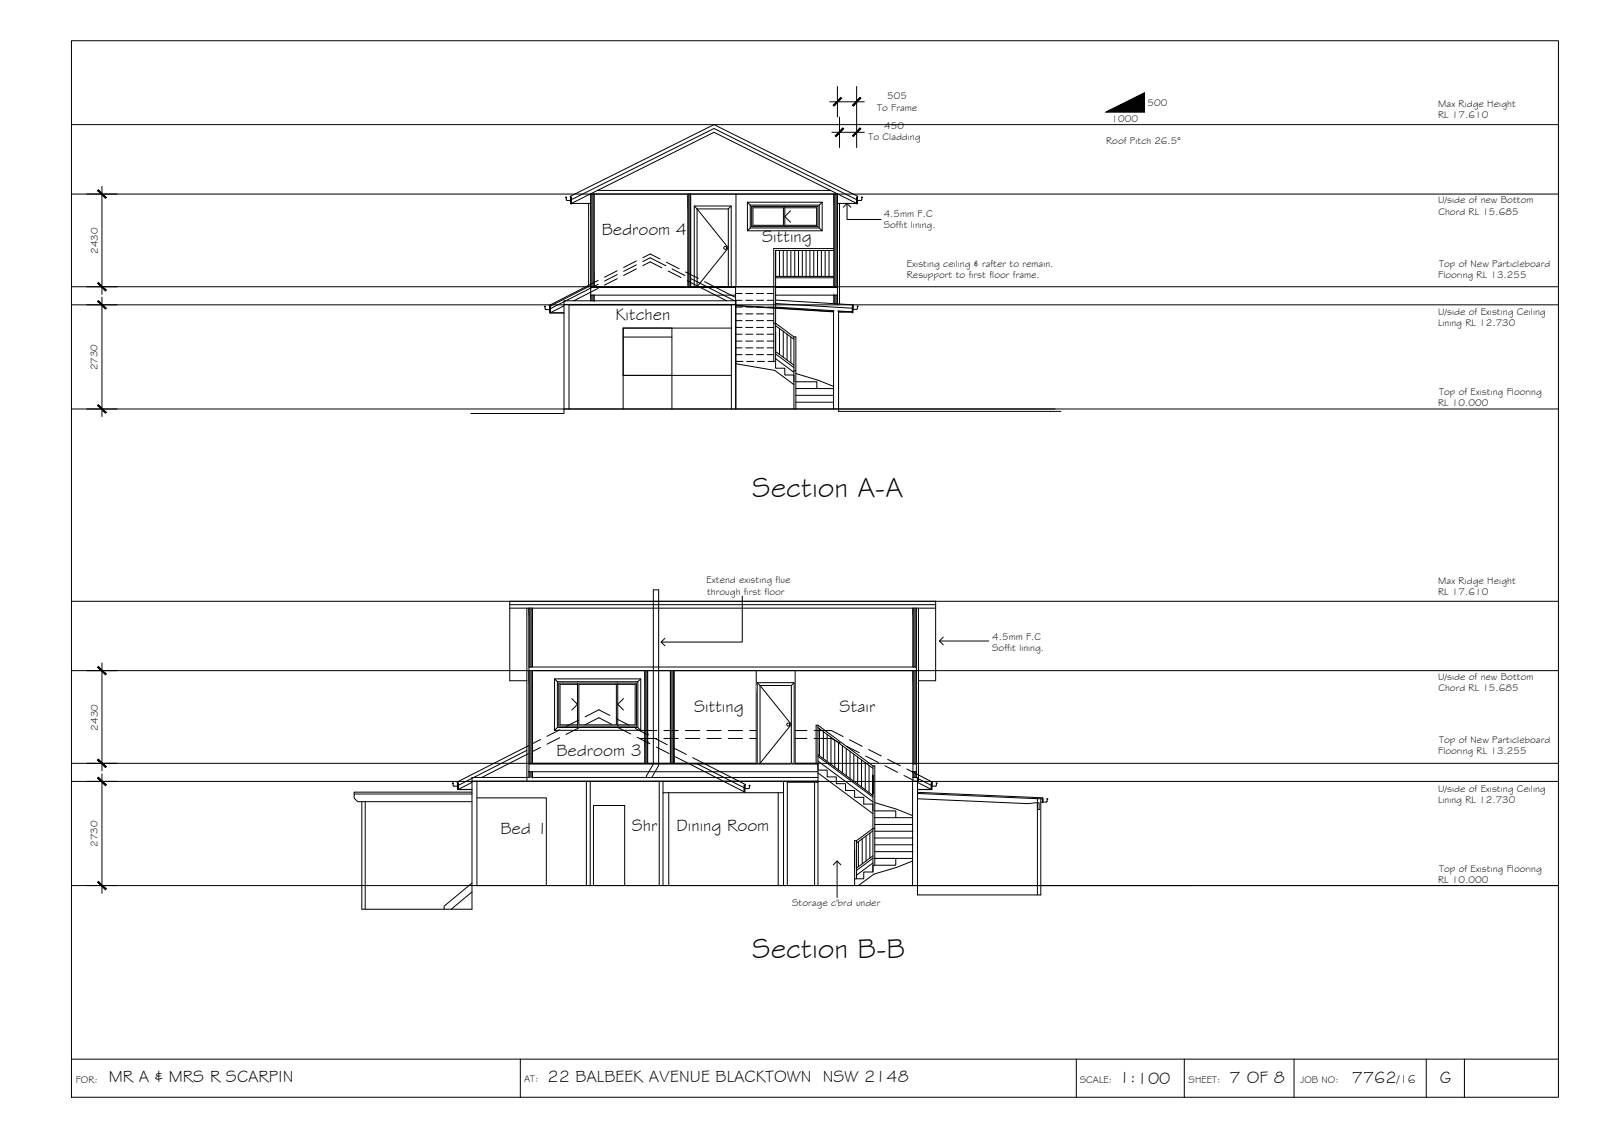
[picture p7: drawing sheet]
<svg xmlns="http://www.w3.org/2000/svg" width="420mm" height="297mm" viewBox="0 0 420 297" stroke-linecap="round" stroke-linejoin="round" font-family="sans-serif">
<!-- layer: CEILING-FLOOR LINES -->
<path d="M18.7 32.7h390M18.7 50.9h390M18.7 79.9h390M18.7 75.2h390M18.7 107.2h390M18.7 157.6h390M18.7 175.8h390M18.7 200.1h390M18.7 204.9h390M18.7 232.2h390" fill="none" stroke="#000" stroke-width=".26"/>
<!-- layer: HATCH -->
<g fill="#545454" stroke="#545454" stroke-width=".26">
<path d="M218.7 77.4h.9v2.2z"/>
<path d="M154.9 50.9l.9 24.3v-24.3zM154.9 50.9l.9 24.3h-.9z"/>
<path d="M154.9 77.4l.9 1.5v-1.5zM154.9 77.4l.9 1.5h-.9z"/>
<path d="M180.4 50.9l.7 24.3v-24.3zM180.4 50.9l.7 24.3h-.7z"/>
<path d="M218.7 50.9l.9 24.3v-24.3zM218.7 50.9l.9 24.3h-.9z"/>
<path d="M218.7 77.4v2.2h.9zM218.7 79.6l.9 .1z"/>
<path d="M239.4 159.4l.9 15.5v-15.5zM239.4 159.4l.9 15.5h-.9z"/>
<path d="M239.4 175.8l.9 24.3v-24.3zM239.4 175.8l.9 24.3h-.9z"/>
<path d="M239.4 202.3l.9 1.5v-1.5zM239.4 202.3l.9 1.5h-.9z"/>
<path d="M175.8 175.8l.9 24.3v-24.3zM175.8 175.8l.9 24.3h-.9z"/>
<path d="M169.1 175.8l.7 15.7v-15.7zM169.1 175.8l.7 15.7h-.7z"/>
<path d="M169.1 191.5l.7 .7v-.7zM169.1 191.5l.7 .7h-.7zM169.1 192.2l.7 .4v-.4zM169.1 192.2l.7 .4h-.7z"/>
<path d="M169.1 192.6l.7 1v-1zM169.1 192.6l.7 1h-.7z"/>
<path d="M169.1 193.6l.7 .7v-.7zM169.1 193.6l.7 .7h-.7zM169.1 194.3l.7 .4v-.4zM169.1 194.3l.7 .4h-.7z"/>
<path d="M169.1 194.7l.7 5.4v-5.4zM169.1 194.7l.7 5.4h-.7z"/>
<path d="M138.7 159.4l.9 15.5v-15.5zM138.7 159.4l.9 15.5h-.9z"/>
<path d="M138.7 175.8l.9 24.3v-24.3zM138.7 175.8l.9 24.3h-.9z"/>
<path d="M138.7 202.3l.9 1.5v-1.5zM138.7 202.3l.9 1.5h-.9z"/>
</g>
<!-- layer: STAIRS -->
<g fill="none" stroke="#000" stroke-width=".26">
<path d="M192.9 77h1.7M192.9 78.7h1.7M195.6 77h1.8M195.6 78.7h1.8M198.4 77h1.9M198.4 78.7h1.9M201.2 77h1.7M201.2 78.7h1.7M202.9 75.2h-10v32M203.4 65.7v30.8h2.4v1.8h2.4v1.8M203.4 65.7v6.8h15.2M203.4 65.7h15.2"/>
<path d="M203.4 72.8h15.2M204.4 65.7v6.8M205.4 65.7v6.8M206.4 65.7v6.8M207.4 65.7v6.8M208.4 65.7v6.8M209.4 65.7v6.8M210.4 65.7v6.8M211.4 65.7v6.8M212.4 65.7v6.8M213.4 65.7v6.8M214.4 65.7v6.8"/>
<path d="M215.4 65.7v6.8M216.4 65.7v6.8M217.4 65.7v6.8M218.6 65.2h-15.7v29.6M192.9 93h1.7M192.9 82.3h1.7M192.9 84.1h1.7M192.9 85.8h1.7M192.9 87.6h1.7M192.9 89.4h1.7M192.9 91.2h1.7M192.9 94.8h2"/>
<path d="M193 80.5h1.7M193 95.4l10.2 1.7 5 3.7M195.6 93h1.8M195.6 82.3h1.8M195.6 84.1h1.8M195.6 85.8h1.8M195.6 87.6h1.8M195.6 89.4h1.8M195.6 91.2h1.8M195.6 80.5h1.9M195.8 94.8h1.9M198.4 93h1.9"/>
<path d="M198.4 82.3h1.9M198.4 84.1h1.9M198.4 85.8h1.9M198.4 87.6h1.9M198.4 89.4h1.9M198.4 91.2h1.9M198.4 80.5h1.9M198.6 94.8h1.9M201.2 93h1.7M201.2 82.3h1.7M201.2 84.1h1.7M201.2 85.8h1.7"/>
<path d="M201.2 87.6h1.7M201.2 89.4h1.7M201.2 91.2h1.7M201.3 80.5h1.6M201.5 94.8h1.9M202.9 84.7h.5l4.8 3.6M203.4 92.2l4.8 3.5M203.4 94l4.8 3.6M203.4 92.8l4.8 3.6M203.4 85.4l4.8 3.5M203.4 87.2v4.7M204.4 86.1v6.8"/>
<path d="M205.4 86.9v6.8M206.4 87.6v6.8M207.4 88.3v6.8M208.2 88.3v18.9M208.2 88.3h.5v18.9M208.2 97.2h.5M208.7 97.9l5.7 1.7M214.4 99.6l4.2 1.7M208.7 100.1h5.5v1.8M208.7 101.9h9.9M208.7 103.6h9.9M208.7 105.4h9.9"/>
<path d="M214.5 190.1v11.8h2.4v1.8h2.4v1.8h2.4v1.7h2.4v1.8h2.4v1.8h2.4v1.8M214.5 198.3l14.4 10.7M214.5 197.9l14.4 10.6M214.5 190.1h-.5v10M214.5 190.1l14.4 10.7M214.5 190.7l14.4 10.7M214.5 199.5l14.4 10.7M214.9 191v7.2M215.9 191.8v7.1M216.9 192.5v7.1M217.9 193.3v7.1M218.9 194v7.1"/>
<path d="M219.9 194.7v7.2M220.9 195.5v7.1M221.9 196.2v7.1M222.9 197v7.1M223.9 197.7v7.1M224.9 198.5v7.1M225.9 199.2v7.1M226.9 200v7.1M214.5 202.6l14.4 10.7M226.1 219.9v6.6M227.1 219.2v6.5M227.9 200.7v7.1"/>
<path d="M228.1 218.4v6.6M228.9 208.2v-5v5M228.9 217.8l-4.3 3.2M229.4 212.6h5.5v1.8M229.4 210.4l5.7 1.7 4.2 1.7M229.4 219.7h10M229.4 217.9h10M229.4 216.1h9.9M229.4 214.4h9.9M229.4 217.2h-.5l-4.3 3.2M224.6 220.4v10M224.6 220.4h-.5v10"/>
<path d="M225.1 220.6v6.6M228.9 225l-4.3 3.2M228.9 224.4l-4.3 3.2M228.9 226.2l-4.3 3.2M229.4 226.8v-26h-.5v27.8M229.4 223.3h10M229.4 221.5h10M239.3 225.1h-9.9h5.5v1.7h-6v1.8h-2.4v1.8h-2.4v1.8M239.3 225.7l-4.2 1.7-5.9 1.8-4.1 3"/>
</g>
<!-- layer: MASK -->
<g fill="#fff" stroke="#fff" stroke-width=".26">
<path d="M182.1 54l9.7 .8v-.8zM182.1 54l9.7 .8h-9.7z"/>
<path d="M191 54.8l.8 20.4v-20.4zM191 54.8l.8 20.4h-.8z"/>
<path d="M182.1 54.8l.7 20.4v-20.4zM182.1 54.8l.7 20.4h-.7z"/>
<path d="M182.8 54.8l8.2 20.4v-20.4zM182.8 54.8l8.2 20.4h-8.2z"/>
<path d="M198.6 179l9.7 .7v-.7zM198.6 179l9.7 .7h-9.7z"/>
<path d="M207.5 179.7l.8 20.4v-20.4zM207.5 179.7l.8 20.4h-.8z"/>
<path d="M198.6 179.7l.7 20.4v-20.4zM198.6 179.7l.7 20.4h-.7z"/>
<path d="M199.3 179.7l8.2 20.4v-20.4zM199.3 179.7l8.2 20.4h-8.2z"/>
</g>
<!-- layer: DOORS -->
<g fill="none" stroke="#000" stroke-width=".26">
<path d="M182.8 54.8l8.2 10.2-8.2 10.2v-20.4h8.2v20.4M199.3 179.7l8.2 10.2-8.2 10.2v-20.4h8.2v20.4"/>
<circle cx="190.2" cy="65" r=".39"/>
<circle cx="206.7" cy="190" r=".39"/>
</g>
<!-- layer: NEWWORK -->
<g fill="none" stroke="#000" stroke-width=".26">
<path d="M148.6 51.7h-.3l.2 .2v.5M149.9 51.7v1.7M149.9 52.3l37.4-18.6 37.4 18.6M154.9 53.3h-5l37.4-18.6 37.4 18.6h-5.1M155.8 50.9v24.3M156.7 49.9h61.1M180.4 50.9v24.3M181.1 50.9v24.3M182.1 54l.7 .8M191.8 54l-.8 .8M193 50.9v24.3M196 53h19.6v7.5h-19.6z"/>
<path d="M196 53l.8 .8M196.8 53.8h18.1v6h-18.1M196.8 53.8v6M196.8 59.8l-.8 .7M214.9 59.8l.7 .7M215.6 53l-.7 .8M218.7 50.9v24.3M219.6 50.9v28.8M219.7 50.9h-64.8v28M224.7 51.7v1.7M225.9 51.7h.3l-.2 .2v.5M226 52.3l-.2 .2h-.9v-.8h-.2v1.8h.2l.1-2-37.7-18.8-37.7 18.8 .1 2h.2v-1.8h-.2v.8h-1l-.2-.2"/>
<path d="M154.9 75.2h64.7M154.9 75.4h38M154.9 77.4h38M155.8 77.4v1.5M182.1 75.2v-21.2h9.7v21.2h-9M203.4 75.4h16.2M203.4 77.4h16.2M218.7 77.4v2.2M133.7 158.5h111.7M133.7 159.4h111.7M138.7 159.4v44.4M139.6 159.4v15.5"/>
<path d="M239.4 159.4v15.5M240.3 159.4v44.4M138.2 178.5h-4.5v-20.9h111.7v20.9h-4.5M138.7 175.8h101.6M138.7 174.9h101.6M139.6 175.8v24.3M145.4 178h22.6v13.5h-22.6zM145.4 178l.8 .7M146.2 178.7h21.1v12h-21.1M146.2 178.7v12M168 178l-.7 .7M169.1 175.8v24.3"/>
<path d="M169.8 175.8v24.3M175.8 175.8v24.3M176.7 175.8v24.3M198.3 175.8v24.3M198.6 179l.7 .7M208.3 179l-.8 .7M208.5 175.8v24.3M239.4 175.8v29M146.2 190.7l-.8 .8M167.3 190.7l.7 .8M138.7 200.1h75.8v32.1M138.7 200.3h75.8"/>
<path d="M138.7 202.3h75.8M139.6 202.3v1.5M169.5 203.8v-.4l1.9-3.1v-45.7h1.3v46.1l-1.8 3.1M198.6 200.1v-21.1h9.7v21.1h-9M213.6 205.1v27.1M239.4 200.1h.9M239.4 200.3h.9M239.4 202.3h.9"/>
</g>
<!-- layer: BORDER -->
<path d="M18.7 10.7h390v277h-390zM18.7 277.7h390M136.5 277.7v10M282.3 277.7v10M310.6 277.7v10M339.4 277.7v10M374.1 277.7v10M384.1 277.7v10" fill="none" stroke="#000" stroke-width=".26"/>
<!-- layer: TEXT -->
<path d="M290.2 29.4l10-5v5z" fill="#000" stroke="#000" stroke-width=".26"/>
<path d="M290.2 29.4l10-5v5z" fill="none" stroke="#000" stroke-width=".26"/>
<!-- layer: EXISTING -->
<g fill="none" stroke="#000" stroke-width=".26">
<path d="M147.9 79.8h45.1M149.2 79.9h42.6M149.2 79.8v27.4M154.9 74.9l-10.6 5.4v1.7l3.6-1.8M156.9 73.5l-12.9 6.6 .3 .2v1.8h-.2v-1.8v.9l-1.1-.1-.2-.8h.3M156.9 75.6l-6.4 3.3M156.9 74.5l-12.6 6.4M161.9 73.1l-3.4 1.7M161.9 72l-3.4 1.7M161.9 71l-3.4 1.7M166.9 70.5l-3.3 1.7M166.9 69.4l-3.3 1.7"/>
<path d="M166.9 68.4l-3.3 1.7M168.6 69.7l1.9-1 3.1 1.5M168.6 68.6l1.9-1 4.1 2.1M168.6 67.6l1.9-1 2.6 1.3M174.8 68.7l3.3 1.8M175.2 71l3.4 1.8M176.3 70.5l3.3 1.7M179.8 71.3l3.3 1.7M180.3 73.6l10.3 5.3M181.3 73.1l11.4 5.8M184.8 73.8l8.1 4.2M191.8 79.8v27.4"/>
<path d="M203.4 78.7l20.3 1.2v.3h-.2v1.8h.2v-1.8v.9h1M203.4 79.6l20.1 1.2M144.3 82h3.6M163.4 98.4h28.4M176.2 98.4v8.8M191.8 86h-28.4v21.2M193 80.2l25.6 1.6M193 80.1l25.6 1.6M203.4 80.5l15.3 1M218.6 81.4v25.8M219.7 81.5l3.8 .3h-3.6M219.9 81.5v26.4h58.3"/>
<path d="M219.9 81.8h3.6M224.8 80.3h.3l-.2 .6M224.9 80.9l-.2 .2M147.9 107.2v1.2h-24.4M147.9 107.2h128.8M147.9 107.2v-28.3h45.1v28.3M138.2 196.7l-18 9.2M141.8 193.9l-21.9 11.1 .3 .2v1.8h-.2v-1.8v.9h-1M141.8 196l-15.4 7.8M146.8 193.4l-3.3 1.7M146.8 191.3l-3.3 1.7M151.8 190.9l-3.4 1.6"/>
<path d="M151.8 188.8l-3.4 1.7M160 187.6l-2.9-1.5-3.6 1.8M160.4 189.9l-3.3-1.7-3.6 1.8M161.6 188.4l3.4 1.7M162.1 190.7l3.3 1.7M166.7 191l3.3 1.7M167.1 193.3l3.4 1.7M167.7 191.5h4.6M167.7 193.6h4.6M171.7 193.5l3.3 1.7M172.1 195.8l3.4 1.8M174.1 191.5h3.8"/>
<path d="M174.1 193.6h3.8M176.7 196.1l3.3 1.7M177.1 198.4l18.1 9.2v-1.7M179.8 191.5h3.7M179.8 193.6h3.7M181.7 198.6l13.8 7.1-.1 .2M185.4 191.5h3.7M185.4 193.6h3.7M191 191.5h3.8M191 193.6h3.8M196.6 191.5h3.8M196.6 193.6h3.8"/>
<path d="M202.3 191.5h3.7M202.3 193.6h3.7M207.9 191.5h3.7M207.9 193.6h3.7M213.5 193.6h4.5l2.4 1.2M213.5 191.5h4.5l3.1 1.6M222 195.7l3.4 1.7M222.8 193.9l3.3 1.8M227.1 198.2l3.3 1.7M227.8 196.5l3.3 1.7M232.8 199.1l3.3 1.7M92.9 208.2h30.9"/>
<path d="M95.8 210.2v28.2M118.8 205.9l.2 .2M118.9 205.3h-.3l.2 .2v.4M120.2 205.2v1.8M120.2 207h3.6M123.8 207.7h-30.9v1.6l.9 .9h30M123.8 204.8h90.7M123.8 205.1l-3.6 1.9M125.1 209.2h18.2v23M125.1 204.8v27.4M153.8 204.9v27.3M154.8 204.9v27.3"/>
<path d="M172.9 204.9v27.3M173.9 204.9v27.3M173.9 207.8h31.6M175.4 207.8v24.4M182.6 200.1l12.6 6.4M195.2 205.9h.2v1.8h-.2zM195.4 205.9v.8h.9l.2-.2M196.4 205.9h.3l-.2 .2v.5M204.1 207.8v24.4M205.5 204.9v27.3M206.5 205.1h8M206.5 204.9v27.3"/>
<path d="M214.5 203.8h-90.7v34.6h-28.9v-28.2M232.1 200.8l3.3 1.7M237.1 203.3l2.3 1.2M237.8 201.6l6.7 3.4-.1 .2M239.3 204.9v27.3M239.4 204.8h1.2M239.4 203.8h1.2v30.8h32.4v-25.2M240.6 205.1l3.6 1.9v-1.8M240.6 207.7l32.9 1.5v1.1v-.9v.9l1.1-.1 .2-.8-.3 .1M240.6 207h3.6M240.6 209.4l29 1.3 2.5-.3M240.6 208l31.5 1.4"/>
<path d="M240.9 204.2l3.3 1.7M244.2 205.2h.2v1.8h-.2zM244.4 205.2v.9h1M245.5 205.3h.3l-.2 .2v.4M245.6 205.9l-.2 .2M272.1 210.4h.4v1.8h-.4zM272.1 209.4v25.2M272.1 209.4h.9M273 209.4l.5 .1M273.5 210.3h-.5M123.8 231.5l-7.3 6.1v.8M123.8 232.2h284.9"/>
<path d="M123.8 233.8l-5.5 4.6M155.6 232.2v-21h8.2v21"/>
</g>
<!-- layer: WINDOWS -->
<g fill="none" stroke="#000" stroke-width=".26">
<path d="M197.1 54.1h17.4v5.3h-17.4zM197.5 54.5h8v4.6h-8zM205.8 54.5h8.4v4.6h-8.4M205.8 54.1v5.3M207.3 55.3l-1.5 1.5 1.5 1.5M163.4 86h12.8v12.4h-12.8zM163.4 88.4h12.8M146.5 179.1h20.4v11.3h-20.4zM151.5 179.4h-4.6v10.6h4.6M151.5 179.1v11.3M151.8 179.4h9.9v10.6h-9.9zM162 179.4h4.6v10.6h-4.6"/>
<path d="M162 179.1v11.3M150 183.1l1.5 1.6-1.5 1.5M163.5 183.1l-1.5 1.6 1.5 1.5"/>
</g>
<!-- layer: INSULCLAD -->
<path d="M154.4 53.3v21.5M220.2 53.3v26.4M138.2 159.4v45.5M240.9 159.4v45.5" fill="none" stroke="#000" stroke-width=".26"/>
<!-- layer: DIMENSION -->
<g fill="none" stroke="#000" stroke-width=".26">
<path d="M217.6 26.7h9.1M218.2 34.7h8.5M219.6 22.7v8M220.2 30.7v8M224.7 22.7v16M22.7 50.9h8M26.7 48.9v28.3M22.7 79.9h8M22.7 75.2h8M26.7 77.9v31.3M22.7 107.2h8M22.7 175.8h8"/>
<path d="M26.7 173.8v28.3M22.7 204.9h8M22.7 200.1h8M26.7 202.9v31.3M22.7 232.2h8"/>
</g>
<!-- layer: 0 -->
<g fill="#000" stroke="#000" stroke-width=".26">
<path d="M220.5 25.6l-1.8 2.2 2-2zM218.5 27.6l2-2-1.8 2.2z"/>
<path d="M221.1 33.6l-1.8 2.2 2-2zM221.1 33.6l-1.8 2.2-.2-.2z"/>
<path d="M225.6 25.6l-2 2 .2 .2zM225.6 25.6l.2 .2-2 2z"/>
<path d="M225.6 33.6l-2 2 .2 .2zM225.6 33.6l.2 .2-2 2z"/>
<path d="M25.6 50l2 2 .2-.2zM25.6 50l.2-.2 2 2z"/>
<path d="M25.8 74.1l-.2 .2 2.2 1.8zM25.6 74.3l2.2 1.8-.2 .2z"/>
<path d="M25.6 79l2 2 .2-.2zM25.6 79l.2-.2 2 2z"/>
<path d="M25.6 106.3l2.2 1.8-2-2zM25.6 106.3l2.2 1.8-.2 .2z"/>
<path d="M25.6 174.9l2 2 .2-.2zM25.6 174.9l.2-.2 2 2z"/>
<path d="M25.8 199l-.2 .2 2.2 1.8zM25.6 199.2l2.2 1.8-.2 .2z"/>
<path d="M25.6 204l2 2 .2-.2zM25.6 204l.2-.2 2 2z"/>
<path d="M25.8 231.1l-.2 .2 2.2 1.8zM25.6 231.3l2.2 1.8-.2 .2z"/>
</g>
<path d="M221.2 54.3l1-1 .9 1M222.2 53.3v4.2h8.9M194.7 156.3v12h-21.3M174.4 167.3l-1 1 1 1M246.4 168.1h12.9M247.4 167l-1 1.1 1 1M218.6 226.7l.9-1 1 1M219.5 225.7v9.6" fill="none" stroke="#000" stroke-width=".26"/>
<g font-size="7.5">
<text x="197.3" y="130.2">Section A-A</text>
<text x="197.3" y="251.1">Section B-B</text>
</g>
<g font-size="4.5">
<text x="157.8" y="61.7">Bedroom 4</text>
<text x="199.9" y="63.4">Sitting</text>
<text x="161.5" y="83.8">Kitchen</text>
<text x="182" y="186.7">Sitting</text>
<text x="220.2" y="186.7">Stair</text>
<text x="145.9" y="198.1">Bedroom 3</text>
<text x="131.3" y="218.6">Bed 1</text>
<text x="165.7" y="218">Shr</text>
<text x="177.4" y="217.8">Dining Room</text>
<text x="28.5" y="283.8">MR A &amp; MRS R SCARPIN</text>
<text x="143.6" y="283.7">22 BALBEEK AVENUE BLACKTOWN NSW 2148</text>
<text x="293.5" y="284">1:100</text>
<text x="322.4" y="284">7 OF 8</text>
<text x="354.5" y="283.9">7762</text>
<text x="377.7" y="283.9">G</text>
</g>
<text font-size="3.2" x="366.4" y="283.9">/16</text>
<g font-size="2.6">
<text x="230.1" y="29">To Frame</text>
<text x="232.7" y="26.1">505</text>
<text x="301" y="27.7">500</text>
<text x="377.2" y="28.1">Max Ridge Height</text>
<text x="231.9" y="33.7">450</text>
<text x="291.6" y="31.9">1000</text>
<text x="377.2" y="31">RL 17.610</text>
<text x="227.8" y="36.7">To Cladding</text>
<text x="290.1" y="37.7">Roof Pitch 26.5°</text>
<text x="377.2" y="53.3">U/side of new Bottom</text>
<text x="231.8" y="56.9">4.5mm F.C</text>
<text x="231.8" y="59.9">Soffit lining.</text>
<text x="377.3" y="56.3">Chord RL 15.685</text>
<text x="25.6" y="66.6" transform="rotate(-90 25.6 66.6)">2430</text>
<text x="237.9" y="69.9">Existing ceiling &amp; rafter to remain.</text>
<text x="377.4" y="69.9">Top of New Particleboard</text>
<text x="237.8" y="72.9">Resupport to first floor frame.</text>
<text x="377.2" y="72.8">Flooring RL 13.255</text>
<text x="377.2" y="82.6">U/side of Existing Ceiling</text>
<text x="377.2" y="85.5">Lining RL 12.730</text>
<text x="25.6" y="97.1" transform="rotate(-90 25.6 97.1)">2730</text>
<text x="377.2" y="106.5">RL 10.000</text>
<text x="377.4" y="103.6">Top of Existing Flooring</text>
<text x="185.3" y="152.9">Extend existing flue</text>
<text x="185.4" y="155.9">through first floor</text>
<text x="377.2" y="156">RL 17.610</text>
<text x="377.2" y="153">Max Ridge Height</text>
<text x="260.2" y="167.7">4.5mm F.C</text>
<text x="260.2" y="170.6">Soffit lining.</text>
<text x="377.2" y="178.3">U/side of new Bottom</text>
<text x="377.3" y="181.2">Chord RL 15.685</text>
<text x="25.6" y="191.5" transform="rotate(-90 25.6 191.5)">2430</text>
<text x="377.2" y="197.8">Flooring RL 13.255</text>
<text x="377.4" y="194.9">Top of New Particleboard</text>
<text x="377.2" y="207.5">U/side of Existing Ceiling</text>
<text x="377.2" y="210.4">Lining RL 12.730</text>
<text x="25.6" y="222.1" transform="rotate(-90 25.6 222.1)">2730</text>
<text x="377.2" y="231.5">RL 10.000</text>
<text x="377.4" y="228.5">Top of Existing Flooring</text>
<text x="207.7" y="237.5">Storage c'brd under</text>
<text x="19.9" y="283.9">FOR:</text>
<text x="137.5" y="283.7">AT:</text>
<text x="283.2" y="284">SCALE:</text>
<text x="311.7" y="284">SHEET:</text>
<text x="341" y="284">JOB NO:</text>
</g>
</svg>
